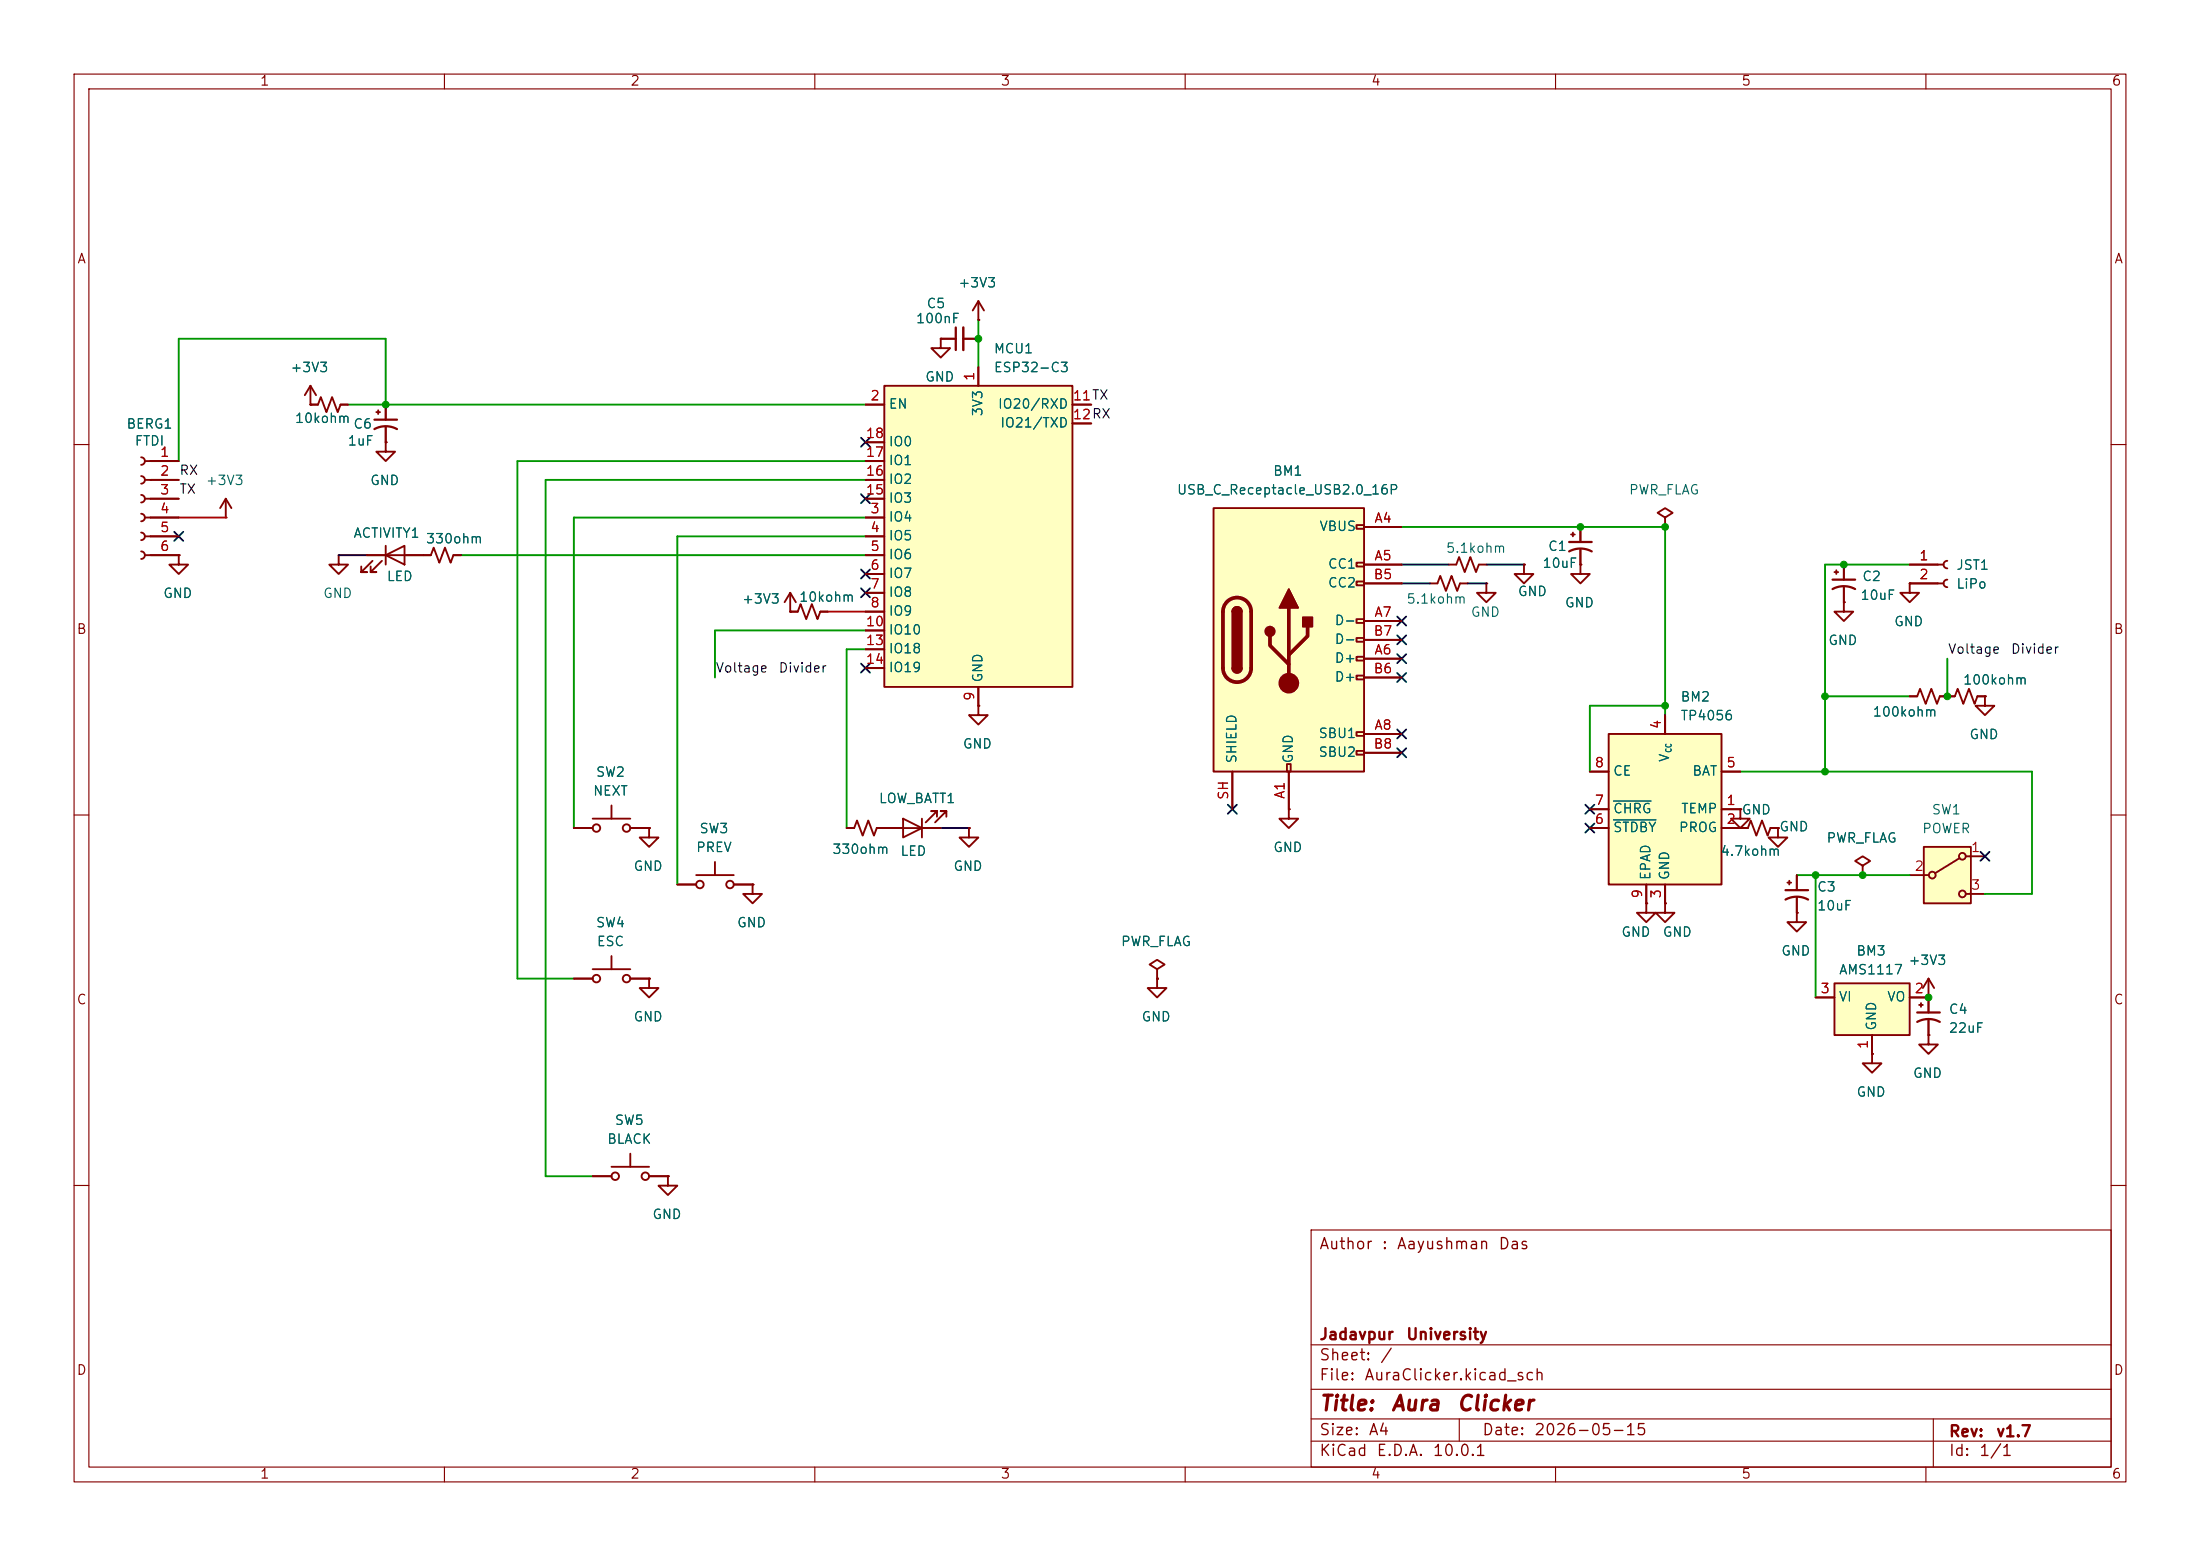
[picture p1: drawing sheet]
<svg xmlns="http://www.w3.org/2000/svg" width="297mm" height="210mm" viewBox="0 0 297 210" stroke-linecap="round" stroke-linejoin="round" font-family="sans-serif">
<g fill="none" stroke="#840000" stroke-width=".15">
<path d="M10 10h277v190h-277zM12 12h273v186h-273zM60 10v2M110 10v2M160 10v2M210 10v2M260 10v2M10 60h2M285 60h2M10 110h2M285 110h2M10 160h2"/>
<path d="M177 166h108v32h-108zM285 160h2M60 198v2M110 198v2M160 198v2M177 194.5h108M177 191.5h108M177 187.5h108M177 181.5h108M197 191.5v3M210 198v2M260 198v2"/>
<path d="M261 191.5v6.5"/>
</g>
<g fill="none" stroke="#840000" stroke-width=".25">
<path d="M41.9 54.6h1l.4-1 .8 2 .7-2 .8 2 .4-1h1M41.9 54.6h.1M41.9 52.1l-.8 1.2M41.9 52.1l.8 1.2M41.9 52.1v2.5M52.1 59.7v1.3h1.2l-1.2 1.2-1.3-1.2h1.3M52.1 59.7h.1M30.5 69.9h.1M30.5 67.3l-.8 1.3M30.5 67.3l.7 1.3M30.5 67.3v2.6M45.7 74.9v1.3h1.3l-1.3 1.3-1.3-1.3h1.3"/>
<path d="M45.7 74.9h.1M174 109.2v1.3h1.3l-1.3 1.3-1.3-1.3h1.3M174 109.2h.1M241.3 119.1h.5M241.6 118.9v.5M242.6 118.1v2M222.2 121.9v1.3h1.3l-1.3 1.3-1.2-1.3h1.2M222.2 121.9h.1M242.6 121.2v2"/>
</g>
<path d="M241 121.4a3.2 3.2 0 0 1 3.1 0M241 120.1h3.1" fill="none" stroke="#840000" stroke-width=".3"/>
<path d="M163.8 68.6h20.3v35.5h-20.3z" fill="#ffffc2"/>
<g fill="none" stroke="#840000" stroke-width=".25">
<path d="M127 45.7v1.3h1.3l-1.3 1.3-1.3-1.3h1.3M127 45.7h.1M19 61.7a.51 .51 0 0 1 .6 .5 .51 .51 0 0 1-.6 .5M19 64.3a.51 .51 0 0 1 .6 .5 .51 .51 0 0 1-.6 .5M19 66.8a.51 .51 0 0 1 .6 .5 .51 .51 0 0 1-.6 .5M19 69.3a.51 .51 0 0 1 .6 .6 .51 .51 0 0 1-.6 .5M19 71.9a.51 .51 0 0 1 .6 .5 .51 .51 0 0 1-.6 .5M19 74.4a.51 .51 0 0 1 .6 .5 .51 .51 0 0 1-.6 .5M19.6 62.2h4.5M19.6 64.8h4.5M19.6 67.3h4.5M19.6 69.9h4.5"/>
<path d="M19.6 72.4h4.5M19.6 74.9h4.5M24.1 74.9v1.3h1.3l-1.3 1.3-1.2-1.3h1.2M24.1 74.9h.1M163.8 68.6h20.3v35.5h-20.3zM183.1 70.9h1v.5h-1zM183.1 75.9h1v.6h-1zM183.1 78.5h1v.5h-1zM184.1 71.1h5.1M184.1 76.2h5.1M184.1 78.7h5.1M193 78.7h1.1l.3-1 .8 2.1 .8-2.1 .7 2.1 .4-1.1h1"/>
<path d="M195.6 76.2h1l.4-1 .7 2 .8-2 .8 2 .3-1h1.1M200.7 78.7v1.3h1.2l-1.2 1.3-1.3-1.3h1.3M200.7 78.7h.1M205.7 76.2v1.3h1.3l-1.3 1.2-1.2-1.2h1.2M205.7 76.2h.1M212.1 72.1h.5M212.3 71.9v.5M213.4 76.2v1.3h1.2l-1.2 1.2-1.3-1.2h1.3M213.4 76.2h.1M213.4 71.1v2.1M213.4 74.2v2M224.8 69.9l1-.7-1-.6-1 .6 1 .7v1.2"/>
<path d="M224.8 71.1h.1M257.8 78.7v1.3h1.3l-1.3 1.3-1.3-1.3h1.3M257.8 78.7h.1M166.4 82.6a.64 .64 0 0 1 .6-.7 .64 .64 0 0 1 .6 .7M166.4 90.2a.64 .64 0 0 0 .6 .6 .64 .64 0 0 0 .6-.6M183.1 83.6h1v.5h-1zM183.1 86.1h1v.5h-1zM183.1 88.6h1v.6h-1zM183.1 91.2h1v.5h-1zM183.1 98.8h1v.5h-1zM184.1 88.9h5.1M184.1 83.8h5.1"/>
<path d="M184.1 99.1h5.1M184.1 91.4h5.1M184.1 86.4h5.1M248.9 81.3v1.3h1.3l-1.3 1.2-1.3-1.2h1.3M248.9 81.3h.1M262.9 94h1l.4-1 .7 2 .8-2 .8 2 .4-1h1M77.5 111.8h2.5M80 110.5h5.1M82.5 108.7v1.8M85.1 111.8h2.5M87.6 111.8v1.2h1.3l-1.3 1.3-1.2-1.3h1.2M87.6 111.8h.1"/>
<path d="M91.4 119.4h2.6M94 118.1h5.1M96.5 116.3v1.8M99.1 119.4h2.5M166.4 104.1v5.1M173.7 103.1h.5v1h-.5zM174 104.1v5.1M183.1 101.3h1v.6h-1zM184.1 101.6h5.1M234.9 111.8h1.1l.3-1.1 .8 2.1 .8-2.1 .7 2.1 .4-1h1M234.9 109.2v1.3h1.3l-1.3 1.3-1.2-1.3h1.2M234.9 109.2h.1"/>
<path d="M240 111.8v1.2h1.3l-1.3 1.3-1.2-1.3h1.2M240 111.8h.1M251.5 116.8l1-.6-1-.6-1.1 .6 1.1 .6v1.3M251.5 118.1h.1M156.2 132.1v1.3h1.3l-1.3 1.2-1.3-1.2h1.3M156.2 132.1h.1M156.2 130.8l1-.6-1-.7-1 .7 1 .6v1.3"/>
<circle cx="80.5" cy="111.8" r=".51"/>
<circle cx="84.6" cy="111.8" r=".51"/>
<circle cx="94.5" cy="119.4" r=".51"/>
<circle cx="98.6" cy="119.4" r=".51"/>
</g>
<path d="M165.7 81.2a1.9 1.9 0 0 1 2-.4 1.9 1.9 0 0 1 1.2 1.8v7.6a1.91 1.91 0 0 1-1.9 1.9 1.91 1.91 0 0 1-1.9-1.9v-7.6a1.9 1.9 0 0 1 .6-1.4zM171.4 85.9v1.2l2.6 2.6M174 82v10.2M176.5 84.6v1.3l-2.5 2.5" fill="none" stroke="#840000" stroke-width=".51"/>
<g fill="#840000" stroke="#840000" stroke-width=".25">
<path d="M166.4 82.6h1.2v7.6h-1.2z"/>
<path d="M166.6 82.1a.64 .64 0 0 1 .6-.1 .64 .64 0 0 1 .4 .6h-1.2z"/>
<path d="M166.4 90.2h1.2a.64 .64 0 0 1-.6 .6 .64 .64 0 0 1-.6-.6z"/>
<path d="M174 79.5l1.3 2.5h-2.6z"/>
<path d="M175.9 83.3h1.3v1.3h-1.3z"/>
<circle cx="171.4" cy="85.2" r=".63"/>
<circle cx="174" cy="92.2" r="1.27"/>
</g>
<path d="M211.8 74.4a3.2 3.2 0 0 1 3.1 0M211.8 73.2h3.1" fill="none" stroke="#840000" stroke-width=".3"/>
<path d="M259.7 114.3h6.4v7.6h-6.4z" fill="#ffffc2"/>
<g fill="none" stroke="#840000" stroke-width=".25">
<path d="M257.8 118.1h2.5M259.7 114.3h6.4v7.6h-6.4zM264.5 115.8l-3.3 2.1M265.4 115.6h2.6M77.5 132.1h2.5M80 130.8h5.1M82.5 129v1.8M85.1 132.1h2.5M224.8 121.9v1.3h1.3l-1.3 1.3-1.3-1.3h1.3M224.8 121.9h.1M265.4 120.7h2.6"/>
<circle cx="260.9" cy="118.1" r=".46"/>
<circle cx="264.9" cy="115.6" r=".46"/>
<circle cx="80.5" cy="132.1" r=".51"/>
<circle cx="84.6" cy="132.1" r=".51"/>
<circle cx="264.9" cy="120.7" r=".46"/>
</g>
<path d="M217.2 99.1h15.2v20.3h-15.2z" fill="#ffffc2"/>
<g fill="none" stroke="#840000" stroke-width=".25">
<path d="M217.2 99.1h15.2v20.3h-15.2zM224.8 96.5v2.6M214.6 109.2h2.6M214.6 111.8h2.6M214.6 104.1h2.6M222.2 119.4v2.5M224.8 119.4v2.5M232.4 109.2h2.5M232.4 111.8h2.5M232.4 104.1h2.5M259.1 135.6h.5M259.3 135.4v.5"/>
<path d="M260.3 139.7v1.3h1.3l-1.3 1.2-1.2-1.2h1.2M260.3 139.7h.1M260.3 134.6h.1M260.3 132.1v4.6M260.3 137.7v2M260.3 132.1l-.7 1.3M260.3 132.1l.8 1.3M252.7 142.2v1.3h1.3l-1.3 1.3-1.2-1.3h1.2M252.7 142.2h.1"/>
</g>
<path d="M217.8 110.7h5.8M217.8 108.1h5.1" fill="none" stroke="#006464" stroke-width=".15"/>
<path d="M258.8 137.9a3.2 3.2 0 0 1 3.1 0M258.8 136.7h3.1" fill="none" stroke="#840000" stroke-width=".3"/>
<path d="M247.6 132.7h10.2v7h-10.2z" fill="#ffffc2"/>
<g fill="none" stroke="#840000" stroke-width=".25">
<path d="M50.8 55.6h.5M51.1 55.4v.5M52.1 54.6v2M52.1 57.7v2M127 45.7h2M130 45.7h2.1M49.5 74.9h8.7l.3-1 .8 2 .8-2 .7 2 .4-1h1M50.3 75.7l-1.5 1.5h.7h-.7v-.7M51.6 75.7l-1.6 1.5h.8h-.8v-.7M52.1 74.9l2.5-1.2v2.5zM52.1 73.7v2.5M247.6 77.2h.6"/>
<path d="M247.9 77v.5M248.9 76.2v2M248.9 79.2v2.1M257.8 76.2h4.6M257.8 78.7h4.6M262.9 75.7a.51 .51 0 0 0-.5 .5 .51 .51 0 0 0 .5 .5M262.9 78.2a.51 .51 0 0 0-.5 .5 .51 .51 0 0 0 .5 .5M106.7 82.6h.1M106.7 82.6h1l.4-1.1 .7 2.1 .8-2.1 .8 2.1 .3-1h1.1M106.7 80l-.8 1.3M106.7 80l.7 1.3M106.7 80v2.6"/>
<path d="M132.1 95.3v1.2h1.2l-1.2 1.3-1.3-1.3h1.3M132.1 95.3h.1M257.8 94h1l.4-1 .8 2 .7-2 .8 2 .4-1h1M268 94v1.3h1.2l-1.2 1.2-1.3-1.2h1.3M268 94h.1M101.6 119.4v1.3h1.3l-1.3 1.2-1.3-1.2h1.3M101.6 119.4h.1M114.3 111.8h1l.4-1.1 .8 2.1 .7-2.1 .8 2.1 .4-1h8.6M121.9 110.5l2.6 1.3-2.6 1.2zM124.5 110.5v2.5M126.5 110.2v-.7h-.8h.8l-1.5 1.5M127.8 110.2v-.7h-.8h.8l-1.6 1.5"/>
<path d="M130.8 111.8v1.2h1.3l-1.3 1.3-1.3-1.3h1.3M130.8 111.8h.1M87.6 132.1v1.3h1.3l-1.3 1.2-1.2-1.2h1.2M87.6 132.1h.1M242.6 123.2v1.3h1.2l-1.2 1.2-1.3-1.2h1.3M242.6 123.2h.1M245.1 134.6h2.5M247.6 132.7h10.2v7h-10.2zM252.7 139.7v2.5M257.8 134.6h2.5M80 158.8h2.5M82.5 157.5h5.1"/>
<path d="M85.1 155.7v1.8M87.6 158.8h2.6M90.2 158.8v1.2h1.2l-1.2 1.3-1.3-1.3h1.3M90.2 158.8h.1"/>
<circle cx="83.1" cy="158.8" r=".51"/>
<circle cx="87.1" cy="158.8" r=".51"/>
</g>
<path d="M50.5 57.9a3.2 3.2 0 0 1 3.1 0M50.5 56.6h3.1M129 44.2v3M247.4 79.5a3.2 3.2 0 0 1 3 0M247.4 78.2h3" fill="none" stroke="#840000" stroke-width=".3"/>
<path d="M130 44.2v3" fill="none" stroke="#840000" stroke-width=".33"/>
<path d="M119.4 52.1h25.4v40.6h-25.4z" fill="#ffffc2"/>
<g fill="none" stroke="#840000" stroke-width=".25">
<path d="M41.9 54.6h.1M41.9 54.6h1M46 54.6h1M52.1 59.7h.1M52.1 54.6v2M52.1 57.7v2M116.8 54.6h2.6M116.8 59.7h2.6M119.4 52.1h25.4v40.6h-25.4zM127 45.7h.1M127 45.7h2M130 45.7h2.1"/>
<path d="M132.1 43.2h.1M132.1 40.6v2.6M132.1 49.5v2.6M132.1 40.6l-.8 1.3M132.1 40.6l.7 1.3M144.8 54.6h2.5M144.8 57.2h2.5M20.3 69.9h3.8M20.3 72.4h3.8M20.3 74.9h3.8M20.3 67.3h3.8M20.3 64.8h3.8"/>
<path d="M20.3 62.2h3.8M24.1 74.9h.1M49.5 74.9h2.6M54.6 74.9h3.6M61.2 74.9h1M116.8 69.9h2.6M116.8 72.4h2.6M116.8 74.9h2.6M116.8 77.5h2.6M116.8 67.3h2.6M116.8 64.8h2.6M116.8 62.2h2.6"/>
<path d="M184.1 71.1h5.1M184.1 76.2h5.1M184.1 78.7h5.1M205.7 76.2h.1M213.4 76.2h.1M213.4 71.1v2.1M213.4 74.2v2M248.9 76.2v2M248.9 79.2v2.1M257.8 78.7h.1M257.8 76.2h3.8M257.8 78.7h3.8"/>
<path d="M106.7 82.6h.1M106.7 82.6h1M110.7 82.6h1.1M116.8 80h2.6M116.8 82.6h2.6M116.8 85.1h2.6M116.8 87.6h2.6M116.8 90.2h2.6M132.1 95.3h.1M132.1 92.7v2.6M184.1 88.9h5.1M184.1 83.8h5.1"/>
<path d="M184.1 99.1h5.1M184.1 91.4h5.1M184.1 86.4h5.1M224.8 96.5v2.6M248.9 81.3h.1M257.8 94h1M261.9 94h2M267 94h1M268 94h.1M77.5 111.8h2.5M85.1 111.8h2.5M87.6 111.8h.1"/>
<path d="M91.4 119.4h2.6M99.1 119.4h2.5M101.6 119.4h.1M114.3 111.8h1M118.4 111.8h3.5M124.5 111.8h2.5M130.8 111.8h.1M166.4 104.1v5.1M174 109.2h.1M174 104.1v5.1M184.1 101.6h5.1M214.6 109.2h2.6"/>
<path d="M214.6 111.8h2.6M214.6 104.1h2.6M222.2 119.4v2.5M224.8 119.4v2.5M232.4 109.2h2.5M232.4 111.8h3.6M232.4 104.1h2.5M234.9 109.2h.1M239 111.8h1M240 111.8h.1M242.6 118.1v2M251.5 118.1h.1"/>
<path d="M77.5 132.1h2.5M85.1 132.1h2.5M87.6 132.1h.1M156.2 132.1h.1M222.2 121.9h.1M224.8 121.9h.1M242.6 123.2h.1M242.6 121.2v2M245.1 134.6h2.5M252.7 139.7v2.5M257.8 134.6h2.5M260.3 139.7h.1"/>
<path d="M260.3 134.6h.1M260.3 134.6v2.1M260.3 137.7v2M80 158.8h2.5M87.6 158.8h2.6M90.2 158.8h.1M252.7 142.2h.1"/>
</g>
<g fill="none" stroke="#009600" stroke-width=".25">
<path d="M47 54.6h69.8M52.1 54.6v-8.9h-28v16.5M132.1 43.2v6.3M62.2 74.9h54.6M116.8 69.9h-39.3v41.9M116.8 64.8h-43.1v94h6.3M116.8 62.2h-47v69.9h7.7M116.8 72.4h-25.4v47M189.2 71.1h35.6v25.4M257.8 76.2h-11.4v27.9M116.8 87.6h-2.5v24.2M116.8 85.1h-20.3v6.3"/>
<path d="M224.8 95.3h-10.2v8.8M246.4 94h11.4M262.9 88.9v5.1M234.9 104.1h39.4v16.6h-6.3M242.6 118.1h15.2M245.1 118.1v16.5"/>
</g>
<path d="M24.1 69.9h6.4M111.8 82.6h5" fill="none" stroke="#c20000" stroke-width=".25"/>
<path d="M45.7 74.9h3.8M189.2 76.2h6.4M189.2 78.7h3.8M198.1 78.7h2.6M200.7 76.2h5M127 111.8h3.8" fill="none" stroke="#000" stroke-width=".25"/>
<g fill="none" stroke="#000084" stroke-width=".25">
<path d="M116.2 59.1l1.2 1.2M117.4 59.1l-1.2 1.2M23.5 71.8l1.2 1.2M24.7 71.8l-1.2 1.2M116.2 79.4l1.2 1.2M116.2 76.9l1.2 1.2M116.2 66.7l1.2 1.2M117.4 79.4l-1.2 1.2M117.4 76.9l-1.2 1.2M117.4 66.7l-1.2 1.2M116.2 89.6l1.2 1.2M117.4 89.6l-1.2 1.2"/>
<path d="M188.6 98.5l1.2 1.2M188.6 83.2l1.2 1.2M188.6 85.8l1.2 1.2M188.6 90.8l1.2 1.2M188.6 88.3l1.2 1.2M189.8 85.8l-1.2 1.2M189.8 98.5l-1.2 1.2M189.8 83.2l-1.2 1.2M189.8 90.8l-1.2 1.2M189.8 88.3l-1.2 1.2M165.8 108.6l1.2 1.2M167 108.6l-1.2 1.2"/>
<path d="M188.6 101l1.2 1.2M189.8 101l-1.2 1.2M214 108.6l1.2 1.2M214 111.2l1.2 1.2M215.2 108.6l-1.2 1.2M215.2 111.2l-1.2 1.2M267.4 115l1.2 1.2M268.6 115l-1.2 1.2"/>
</g>
<path d="M217.8 110.7h5.8M217.8 108.1h5.1" fill="none" stroke="#006464" stroke-width=".15"/>
<g fill="#009600" stroke="#009600" stroke-width=".14">
<circle cx="213.4" cy="71.1" r=".46"/>
<circle cx="224.8" cy="71.1" r=".46"/>
<circle cx="224.8" cy="95.3" r=".46"/>
<circle cx="260.3" cy="134.6" r=".46"/>
<circle cx="251.5" cy="118.1" r=".46"/>
<circle cx="245.1" cy="118.1" r=".46"/>
<circle cx="246.4" cy="94" r=".46"/>
<circle cx="246.4" cy="104.1" r=".46"/>
<circle cx="262.9" cy="94" r=".46"/>
<circle cx="248.9" cy="76.2" r=".46"/>
<circle cx="52.1" cy="54.6" r=".46"/>
<circle cx="132.1" cy="45.7" r=".46"/>
</g>
<g font-size="2" fill="#840000">
<text x="178" y="190.9">Title:</text>
<text x="187.7" y="190.9">Aura</text>
<text x="196.6" y="190.9">Clicker</text>
</g>
<g font-size="1.5" fill="#840000">
<text x="178" y="169">Author</text>
<text x="186.4" y="169">:</text>
<text x="188.5" y="169">Aayushman</text>
<text x="202.2" y="169">Das</text>
<text x="178" y="184">Sheet:</text>
<text x="178" y="181.2">Jadavpur</text>
<text x="186.2" y="184">/</text>
<text x="189.7" y="181.2">University</text>
<text x="178" y="186.7">File:</text>
<text x="184.1" y="186.7">AuraClicker.kicad_sch</text>
<text x="178" y="196.9">KiCad</text>
<text x="178" y="194.1">Size:</text>
<text x="184.7" y="194.1">A4</text>
<text x="185.7" y="196.9">E.D.A.</text>
<text x="193.3" y="196.9">10.0.1</text>
<text x="200" y="194.1">Date:</text>
<text x="207" y="194.1">2026-05-15</text>
<text x="263" y="194.3">Rev:</text>
<text x="263" y="196.9">Id:</text>
<text x="267.1" y="196.9">1/1</text>
<text x="269.4" y="194.3">v1.7</text>
</g>
<g font-size="1.3" fill="#840000">
<text x="35" y="11.9">1</text>
<text x="85" y="11.9">2</text>
<text x="135" y="11.9">3</text>
<text x="185" y="11.9">4</text>
<text x="235" y="11.9">5</text>
<text x="285" y="11.9">6</text>
<text x="10.3" y="35.9">A</text>
<text x="285.3" y="35.9">A</text>
<text x="10.3" y="85.9">B</text>
<text x="285.3" y="85.9">B</text>
<text x="10.3" y="135.9">C</text>
<text x="285.3" y="135.9">C</text>
<text x="10.3" y="185.9">D</text>
<text x="285.3" y="185.9">D</text>
<text x="35" y="199.9">1</text>
<text x="85" y="199.9">2</text>
<text x="135" y="199.9">3</text>
<text x="185" y="199.9">4</text>
<text x="235" y="199.9">5</text>
<text x="285" y="199.9">6</text>
</g>
<g font-size="1.3" fill="#006464">
<text x="125" y="41.9">C5</text>
<text x="129.3" y="39.1">+3V3</text>
<text x="123.6" y="43.9">100nF</text>
<text x="39.1" y="50.5">+3V3</text>
<text x="124.8" y="51.8">GND</text>
<text x="134.1" y="48">MCU1</text>
<text x="134.1" y="50.5">ESP32-C3</text>
<text x="17" y="58.2">BERG1</text>
<text x="39.7" y="57.4">10kohm</text>
<text x="47.6" y="58.2">C6</text>
<text x="119.9" y="55.5">EN</text>
<text x="132.9" y="56.3" transform="rotate(-90 132.9 56.3)">3V3</text>
<text x="134.6" y="55.5">IO20/RXD</text>
<text x="134.9" y="58">IO21/TXD</text>
<text x="18.1" y="60.5">FTDI</text>
<text x="27.7" y="65.8">+3V3</text>
<text x="46.8" y="60.5">1uF</text>
<text x="49.9" y="65.8">GND</text>
<text x="119.9" y="65.6">IO2</text>
<text x="119.9" y="63.1">IO1</text>
<text x="119.9" y="60.6">IO0</text>
<text x="171.8" y="64.5">BM1</text>
<text x="119.9" y="70.7">IO4</text>
<text x="119.9" y="68.2">IO3</text>
<text x="158.8" y="67.1">USB_C_Receptacle_USB2.0_16P</text>
<text x="178" y="72">VBUS</text>
<text x="219.8" y="67.1">PWR_FLAG</text>
<text x="47.6" y="72.9">ACTIVITY1</text>
<text x="57.4" y="73.7">330ohm</text>
<text x="119.9" y="73.3">IO5</text>
<text x="119.9" y="75.8">IO6</text>
<text x="179.2" y="77.1">CC1</text>
<text x="195.1" y="74.9">5.1kohm</text>
<text x="208.1" y="77">10uF</text>
<text x="208.9" y="74.7">C1</text>
<text x="264" y="77.2">JST1</text>
<text x="21.9" y="81">GND</text>
<text x="43.5" y="81">GND</text>
<text x="52.1" y="78.7">LED</text>
<text x="100.1" y="81.8">+3V3</text>
<text x="107.8" y="81.5">10kohm</text>
<text x="119.9" y="78.3">IO7</text>
<text x="119.9" y="80.9">IO8</text>
<text x="119.9" y="83.4">IO9</text>
<text x="179.2" y="79.6">CC2</text>
<text x="189.8" y="81.8">5.1kohm</text>
<text x="198.5" y="83.6">GND</text>
<text x="204.8" y="80.8">GND</text>
<text x="211.2" y="82.3">GND</text>
<text x="251.1" y="81.3">10uF</text>
<text x="251.3" y="78.7">C2</text>
<text x="264" y="79.8">LiPo</text>
<text x="119.9" y="86">IO10</text>
<text x="119.9" y="88.5">IO18</text>
<text x="180.1" y="89.8">D+</text>
<text x="180.1" y="84.7">D-</text>
<text x="180.1" y="87.2">D-</text>
<text x="246.7" y="87.4">GND</text>
<text x="255.6" y="84.8">GND</text>
<text x="119.9" y="91">IO19</text>
<text x="132.9" y="92.2" transform="rotate(-90 132.9 92.2)">GND</text>
<text x="180.1" y="92.3">D+</text>
<text x="226.8" y="95">BM2</text>
<text x="264.9" y="92.7">100kohm</text>
<text x="129.9" y="101.3">GND</text>
<text x="177.9" y="99.9">SBU1</text>
<text x="226.8" y="97.5">TP4056</text>
<text x="252.7" y="97">100kohm</text>
<text x="265.8" y="100.1">GND</text>
<text x="80" y="107.7">NEXT</text>
<text x="80.4" y="105.2">SW2</text>
<text x="167.2" y="103.1" transform="rotate(-90 167.2 103.1)">SHIELD</text>
<text x="174.9" y="103.1" transform="rotate(-90 174.9 103.1)">GND</text>
<text x="177.9" y="102.5">SBU2</text>
<text x="217.7" y="105">CE</text>
<text x="225.7" y="102.9" transform="rotate(-90 225.7 102.9)">V</text>
<text x="228.4" y="105">BAT</text>
<text x="94.3" y="112.8">SW3</text>
<text x="118.6" y="108.7">LOW_BATT1</text>
<text x="217.7" y="112.6">STDBY</text>
<text x="217.7" y="110.1">CHRG</text>
<text x="226.6" y="112.6">PROG</text>
<text x="226.9" y="110.1">TEMP</text>
<text x="235" y="110.2">GND</text>
<text x="240.1" y="112.5">GND</text>
<text x="259.4" y="112.8">POWER</text>
<text x="260.7" y="110.2">SW1</text>
<text x="85.4" y="117.9">GND</text>
<text x="93.9" y="115.3">PREV</text>
<text x="112.3" y="115.6">330ohm</text>
<text x="121.5" y="115.8">LED</text>
<text x="128.6" y="117.9">GND</text>
<text x="171.8" y="115.3">GND</text>
<text x="223.1" y="118.9" transform="rotate(-90 223.1 118.9)">EPAD</text>
<text x="225.7" y="118.9" transform="rotate(-90 225.7 118.9)">GND</text>
<text x="232.2" y="115.8">4.7kohm</text>
<text x="246.5" y="114">PWR_FLAG</text>
<text x="80.4" y="125.5">SW4</text>
<text x="99.4" y="125.5">GND</text>
<text x="245.2" y="120.7">C3</text>
<text x="245.2" y="123.2">10uF</text>
<text x="80.5" y="128">ESC</text>
<text x="151.2" y="128">PWR_FLAG</text>
<text x="218.8" y="126.7">GND</text>
<text x="224.4" y="126.7">GND</text>
<text x="240.4" y="129.3">GND</text>
<text x="248.2" y="131.8">AMS1117</text>
<text x="250.5" y="129.3">BM3</text>
<text x="257.6" y="130.6">+3V3</text>
<text x="248.2" y="135.5">VI</text>
<text x="254.7" y="135.5">VO</text>
<text x="263" y="137.2">C4</text>
<text x="85.4" y="138.2">GND</text>
<text x="154" y="138.2">GND</text>
<text x="253.6" y="139.2" transform="rotate(-90 253.6 139.2)">GND</text>
<text x="263" y="139.7">22uF</text>
<text x="250.5" y="148.3">GND</text>
<text x="258.2" y="145.8">GND</text>
<text x="81.9" y="154.7">BLACK</text>
<text x="82.9" y="152.1">SW5</text>
<text x="88" y="164.8">GND</text>
</g>
<g font-size="1.3" fill="#a90000">
<text x="131.8" y="51.5" transform="rotate(-90 131.8 51.5)">1</text>
<text x="116.8" y="59.4">18</text>
<text x="117.4" y="54.4">2</text>
<text x="144.7" y="54.4">11TX</text>
<text x="144.7" y="56.9">12RX</text>
<text x="144.7" y="54.4">11</text>
<text x="144.7" y="56.9">12</text>
<text x="21.5" y="62">1</text>
<text x="21.5" y="64.5">2</text>
<text x="116.8" y="64.5">16</text>
<text x="116.8" y="62">17</text>
<text x="21.5" y="67.1">3</text>
<text x="21.5" y="69.6">4</text>
<text x="116.8" y="67.1">15</text>
<text x="117.4" y="69.6">3</text>
<text x="185.4" y="70.9">A4</text>
<text x="21.5" y="72.1">5</text>
<text x="21.5" y="74.7">6</text>
<text x="117.4" y="72.1">4</text>
<text x="117.4" y="74.7">5</text>
<text x="117.4" y="77.2">6</text>
<text x="185.4" y="75.9">A5</text>
<text x="259" y="75.9">1</text>
<text x="117.4" y="79.8">7</text>
<text x="117.4" y="82.3">8</text>
<text x="185.3" y="78.5">B5</text>
<text x="185.4" y="83.6">A7</text>
<text x="259" y="78.5">2</text>
<text x="116.8" y="84.8">10</text>
<text x="116.8" y="87.4">13</text>
<text x="116.8" y="89.9">14</text>
<text x="185.3" y="86.1">B7</text>
<text x="185.4" y="88.6">A6</text>
<text x="131.8" y="94.7" transform="rotate(-90 131.8 94.7)">9</text>
<text x="185.3" y="91.2">B6</text>
<text x="185.3" y="101.3">B8</text>
<text x="185.4" y="98.8">A8</text>
<text x="224.5" y="98.5" transform="rotate(-90 224.5 98.5)">4</text>
<text x="173.7" y="107.9" transform="rotate(-90 173.7 107.9)">A1</text>
<text x="215.2" y="103.9">8</text>
<text x="233" y="103.9">5</text>
<text x="166.1" y="108.1" transform="rotate(-90 166.1 108.1)">SH</text>
<text x="215.2" y="111.5">6</text>
<text x="215.2" y="109">7</text>
<text x="233" y="109">1</text>
<text x="233" y="111.5">2</text>
<text x="258.4" y="117.9">2</text>
<text x="266" y="115.3">1</text>
<text x="222" y="121.4" transform="rotate(-90 222 121.4)">9</text>
<text x="224.5" y="121.4" transform="rotate(-90 224.5 121.4)">3</text>
<text x="266" y="120.4">3</text>
<text x="245.7" y="134.4">3</text>
<text x="258.4" y="134.4">2</text>
<text x="252.5" y="141.7" transform="rotate(-90 252.5 141.7)">1</text>
</g>
<g font-size="1.3" fill="#0f0f0f">
<text x="24.1" y="64.4">RX</text>
<text x="24.1" y="67">TX</text>
<text x="262.9" y="88.6">Voltage</text>
<text x="271.4" y="88.6">Divider</text>
<text x="96.5" y="91.1">Voltage</text>
<text x="105" y="91.1">Divider</text>
</g>
<text font-size=".8" fill="#006464" x="225.8" y="101.7" transform="rotate(-90 225.8 101.7)">CC</text>
</svg>
